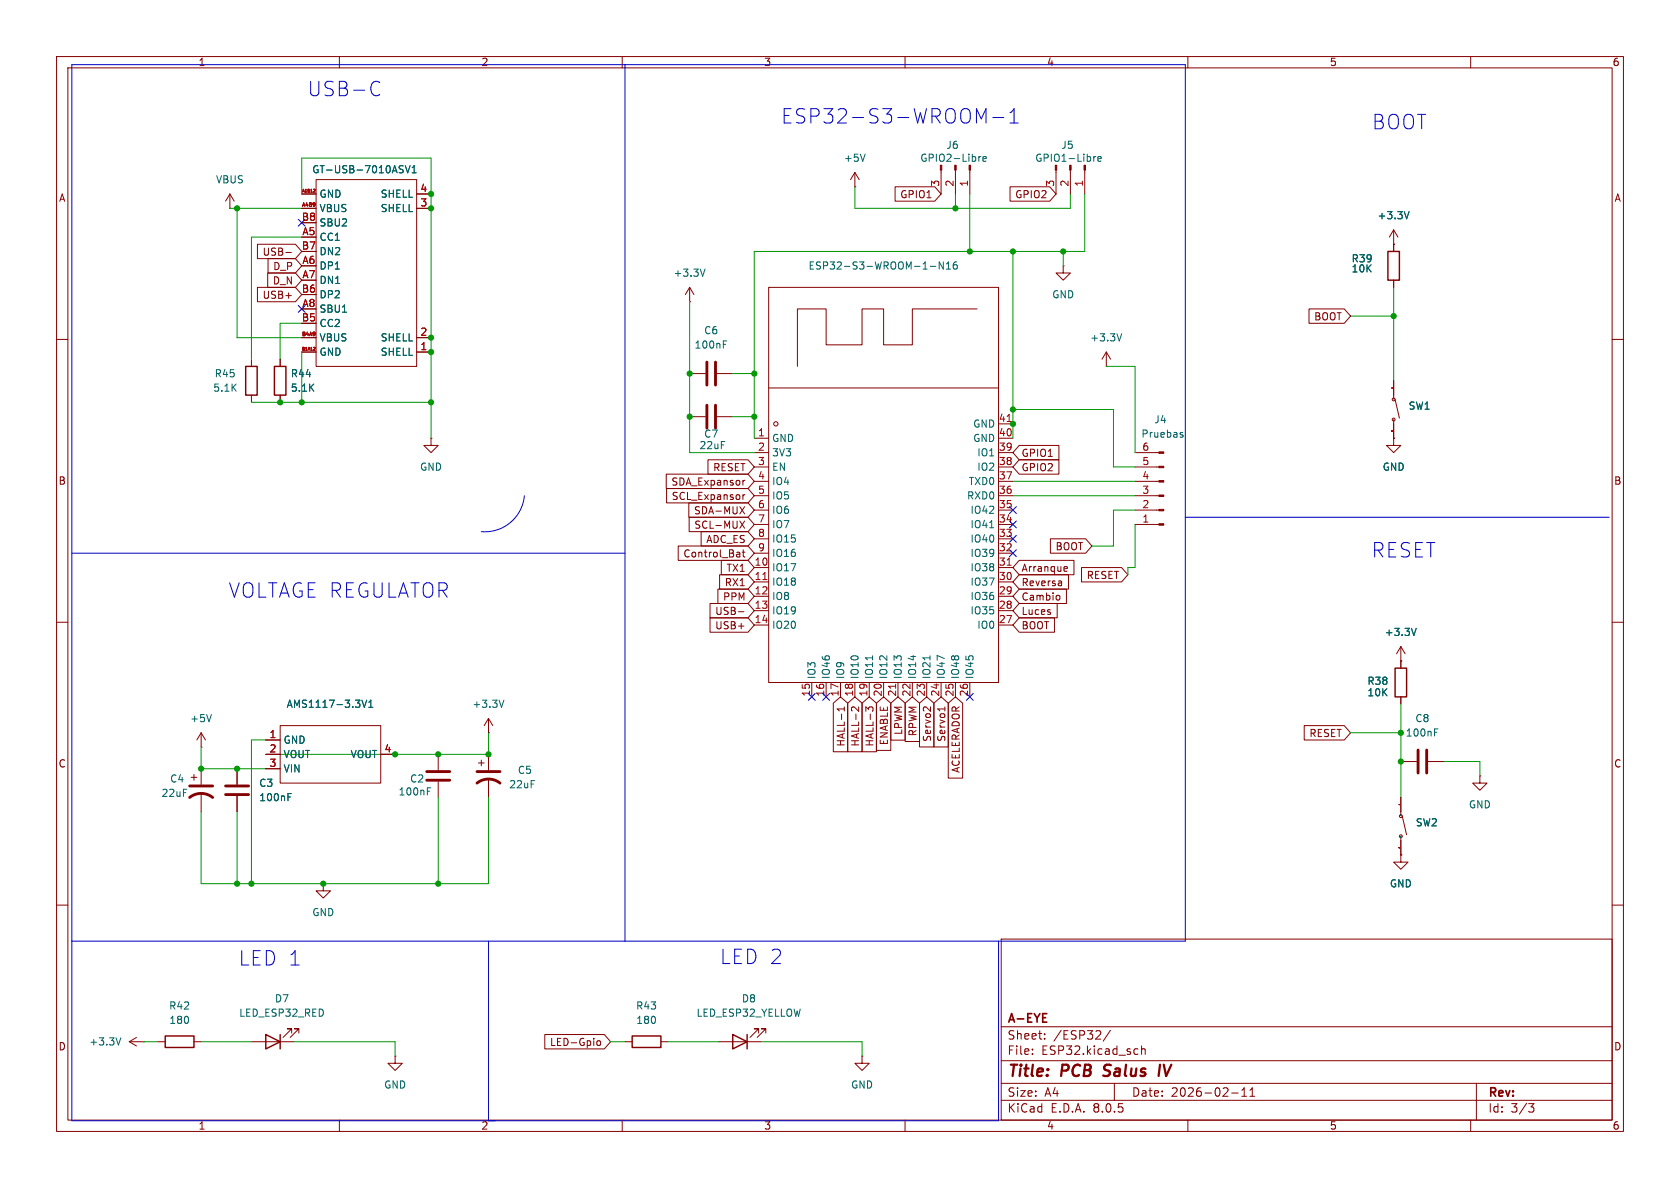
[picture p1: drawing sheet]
<svg xmlns="http://www.w3.org/2000/svg" width="297mm" height="210mm" viewBox="0 0 297 210" stroke-linecap="round" stroke-linejoin="round" font-family="sans-serif">
<g fill="none" stroke="#840000" stroke-width=".18">
<path d="M10 10h277v190h-277zM12 12h273v186h-273zM60 10v2M110 10v2M160 10v2M210 10v2M260 10v2M40.6 36.8h.1M40.6 34.3l-.7 1.3M40.6 34.3v2.5M40.6 34.3l.8 1.3M53.3 36.8h2.6"/>
<path d="M53.3 34.3h2.6M55.9 31.8h17.8v33h-17.8zM73.7 36.8h2.5M73.7 34.3h2.5M151.1 33h.1M151.1 30.5l-.7 1.3M151.1 30.5v2.5M151.1 30.5l.8 1.3M158.2 33h7.1l1.1 1.3-1.1 1.3h-7.1zM166.4 30.1v4.2M168.9 30.1v4.2M171.4 30.1v4.2"/>
<path d="M178.6 33h7l1.1 1.3-1.1 1.3h-7zM186.7 30.1v4.2M189.2 30.1v4.2M191.8 30.1v4.2M10 60h2M45.5 50.8h6.7l1.1 1.3-1.1 1.2h-6.7zM45.5 43.2h6.7l1.1 1.3-1.1 1.2h-6.7zM47.3 48.3h4.9l1.1 1.2-1.1 1.3h-4.9zM47.4 45.7h4.8l1.1 1.3-1.1 1.3h-4.8zM50.5 44.6h1M53.3 59.7h2.6M73.7 59.7h2.5"/>
<path d="M121.9 53.3h.1M121.9 50.8l-.7 1.3M121.9 50.8v2.5M121.9 50.8l.8 1.3M135.9 50.8h40.6v69.9h-40.6zM172.7 54.6h-11.4v6.4h-5.1v-6.4h-3.8v6.4h-6.4v-6.4h-5v10.2M188 47v1.3h1.2l-1.2 1.2-1.3-1.2h1.3M188 47h.1M231.4 54.6h6.2l1.2 1.3-1.2 1.3h-6.2zM246.4 43.2h.1M246.4 40.6v3.9M246.4 49.5v1.3"/>
<path d="M246.4 40.6l-.8 1.3M246.4 40.6l.7 1.3M285 60h2M44.4 63.5v1.3M44.4 69.9v1.2M49.5 63.5v1.3M49.5 69.9v1.2M53.3 62.2h2.6M73.7 62.2h2.5M76.2 77.5v1.2h1.3l-1.3 1.3-1.3-1.3h1.3M76.2 77.5h.1M121.9 73.7h2.8"/>
<path d="M121.9 66h2.8M126.7 73.7h2.8M126.7 66h2.8M133.3 77.5h2.6M135.9 68.6h40.6M176.5 77.5h2.6M176.5 74.9h2.6M180.2 78.7h7v2.6h-7l-1.1-1.3zM195.6 64.8h.1M195.6 62.2l-.8 1.3M195.6 62.2v2.6M195.6 62.2l.7 1.3"/>
<path d="M246.4 77.5v1.2h1.2l-1.2 1.3-1.3-1.3h1.3M246.4 77.5h.1M246.4 67.3v3.1M246.4 74.4v3.1M246.6 70.6l.8 3.3M117.8 83.8h14.4l1.1 1.3-1.1 1.3h-14.4zM117.8 86.4h14.4l1.1 1.2-1.1 1.3h-14.4zM119.9 96.5h12.3l1.1 1.3-1.1 1.3h-12.3zM121.8 88.9h10.4l1.1 1.3-1.1 1.2h-10.4zM121.8 91.4h10.4l1.1 1.3-1.1 1.3h-10.4zM123.9 94h8.3l1.1 1.3-1.1 1.2h-8.3zM125.2 81.3h7l1.1 1.3-1.1 1.2h-7z"/>
<path d="M127.5 99.1h4.7l1.1 1.2-1.1 1.3h-4.7zM130.6 97.6l.2 .2v.7M130.8 89.6l.8 1.2M130.8 98.4l-.4 .1M130.8 97.9l-.4 .1M130.8 92.1l.8 1.3M131.2 97.6h.5M131.3 84.9v.9M131.3 87.5v.8M131.4 97.2v1.1l.3 .2M131.6 89.6l-.8 1.2M131.6 92.1l-.8 1.3"/>
<path d="M131.7 84.9l-.4 .3M131.7 87.5l-.4 .2M133.3 80h2.6M133.3 82.6h2.6M133.3 85.1h2.6M133.3 87.6h2.6M133.3 90.2h2.6M133.3 92.7h2.6M133.3 97.8h2.6M133.3 95.3h2.6M176.5 80h2.6M176.5 82.6h2.6"/>
<path d="M176.5 85.1h2.6M176.5 87.6h2.6M176.5 90.2h2.6M176.5 92.7h2.6M176.5 97.8h2.6M176.5 95.3h2.6M180.2 81.3h7v2.5h-7l-1.1-1.2zM180.2 99.1h9.7v2.5h-9.7l-1.1-1.3zM185.7 95.2h6.2l1.1 1.3-1.1 1.3h-6.2zM200.7 80h4.2M200.7 82.6h4.2M200.7 85.1h4.2"/>
<path d="M200.7 87.6h4.2M200.7 90.2h4.2M200.7 92.7h4.2M10 110h2M125.5 109.2h6.7l1.1 1.3-1.1 1.3h-6.7zM125.5 106.7h6.7l1.1 1.3-1.1 1.2h-6.7zM126.9 104.1h5.3l1.1 1.3-1.1 1.3h-5.3zM127.2 101.6h5l1.1 1.3-1.1 1.2h-5zM130.6 108.1h.9M133.3 100.3h2.6M133.3 102.9h2.6M133.3 105.4h2.6"/>
<path d="M133.3 108h2.6M133.3 110.5h2.6M176.5 100.3h2.6M176.5 102.9h2.6M176.5 105.4h2.6M176.5 108h2.6M176.5 110.5h2.6M180.2 109.2h6.2v2.6h-6.2l-1.1-1.3zM180.2 104.1h8.3v2.6h-8.3l-1.1-1.3zM180.2 101.6h8.7v2.5h-8.7l-1.1-1.2zM180.2 106.7h6.7v2.5h-6.7l-1.1-1.2zM187.1 105.2l.3 .3v.3l-.3 .3"/>
<path d="M187.6 102.8l.1 .7M187.7 103.5h-.1M187.7 103l-.1 .1M188.3 100.2h.3l.1 .3-.6 .1M188.6 100.9l-.3 .1M191.2 100.3h7.1l1.1 1.3-1.1 1.3h-7.1zM247.6 116.8h.1M247.6 114.3l-.7 1.3M247.6 114.3v3.8M247.6 114.3l.8 1.3M285 110h2M33.8 137.4h1"/>
<path d="M34.3 136.9v1M35.6 132.1h.1M35.6 129.5v2.6M35.6 135.9v2.8M35.6 129.5l-.8 1.3M35.6 129.5l.7 1.3M41.9 135.9v2.8M47 130.8h2.5M47 133.4h2.5M47 135.9h2.5M49.5 128.3h17.8v10.1h-17.8zM67.3 133.4h2.5"/>
<path d="M77.5 133.4v2.7M77.5 138.2v2.8M84.6 134.9h1M85.1 134.4v1M86.4 129.5h.1M86.4 127l-.8 1.3M86.4 127v2.5M86.4 133.4v2.7M86.4 137.7v3.3M86.4 127l.7 1.3M143.5 120.7v2.5M146 120.7v2.5"/>
<path d="M147.3 124.3l1.3-1.1 1.3 1.1v8.6h-2.6zM148.6 120.7v2.5M149.3 125.3h-1.3l.4 .4M149.3 125v.7M149.9 124.3l1.2-1.1 1.3 1.1v8.6h-2.5zM151.1 120.7v2.5M151.8 125v.7l-.9-.7-.4 .2 .1 .4M152.4 124.3l1.3-1.1 1.2 1.1v8.6h-2.5zM153.7 120.7v2.5M154.3 125.6v-.4l-.2-.2h-.4l-.1 .4-.5-.4v.7M154.9 124.3l1.3-1.1 1.3 1.1v8.4h-2.6zM156.2 120.7v2.5"/>
<path d="M157.5 124.3l1.2-1.1 1.3 1.1v6.5h-2.5zM158.7 120.7v2.5M160 124.3l1.3-1.1 1.3 1.1v6.8h-2.6zM161.3 120.7v2.5M162.6 124.3l1.2-1.1 1.3 1.1v7.7h-2.5zM163.8 120.7v2.5M164.5 125v.7l-.7-.7h-.3l-.3 .2M165.1 124.3l1.3-1.1 1.2 1.1v7.7h-2.5zM166.4 120.7v2.5M167 125v.7M167 125.3h-1.2l.2 .1M167.6 124.3l1.3-1.1 1.3 1.1v13.2h-2.6z"/>
<path d="M168.9 120.7v2.5M171.4 120.7v2.5M230.6 128.3h7l1.2 1.2-1.2 1.3h-7zM247.6 134.6h2.8M247.6 123.2v1.3M252.5 134.6h2.8M261.6 137.2v1.2h1.3l-1.3 1.3-1.3-1.3h1.3M261.6 137.2h.1M10 160h2M35.6 140.2v3.3M41.9 140.7v2.8M57.1 156.2v1.3h1.3l-1.3 1.3-1.2-1.3h1.2"/>
<path d="M57.1 156.2h.1M247.6 151.1v1.3h1.3l-1.3 1.3-1.2-1.3h1.2M247.6 151.1h.1M247.6 141v3M247.6 148.1v3M247.9 144.3l.8 3.3M285 160h2M177 166h108v32h-108zM22.9 184.2h2.5M22.9 184.2l1.2 .7M24.1 183.4l-1.2 .8M25.4 184.2h.1"/>
<path d="M27.9 184.2h1.3M34.3 184.2h1.3M44.4 184.2h7.7M51.6 182.6v-.7h-.8h.8l-1.6 1.5M52.8 182.6v-.7h-.7h.7l-1.5 1.5M60 198v2M69.8 186.7v1.3h1.3l-1.3 1.2-1.2-1.2h1.2M69.8 186.7h.1M96.3 182.9h10.5l1.1 1.3-1.1 1.2h-10.5zM105.6 184.1l.2-.1 .3 .1 .1 .5-.1 .2h-.3l-.2-.1zM110 198v2M110.5 184.2h1.3"/>
<path d="M116.8 184.2h1.3M127 184.2h7.6M134.1 182.6v-.7h-.8h.8l-1.5 1.5M135.4 182.6v-.7h-.8h.8l-1.5 1.5M152.4 186.7v1.3h1.3l-1.3 1.2-1.3-1.2h1.3M152.4 186.7h.1M160 198v2M177 194.5h108M177 191.5h108M177 187.5h108M177 181.5h108M182.5 186.3v.1"/>
<path d="M182.5 185.5v.1M184.7 183.6v.1M184.7 182.8v.1M196.3 182.1l-1.3 2M197 191.5v3M201 185.4l.2 .1M201.2 186.3l-.2 .1M201.8 184.9v1.5M201.8 185.5l.2-.1 .4 .1 .1 .9M210 198v2M217.7 193.2h1.2M219.5 193.8h.9"/>
<path d="M219.5 192.7l.5-.4v1.5M221 193.8h.8M221 192.7l.4-.4v1.5M260 198v2M261 191.5v6.5M270.2 195.1h1l-.5 .6 .4 .1 .1 .5-.3 .3h-.4"/>
<circle cx="137.2" cy="74.9" r=".38"/>
<circle cx="246.4" cy="70.6" r=".25"/>
<circle cx="246.4" cy="74.2" r=".25"/>
<circle cx="247.6" cy="147.8" r=".25"/>
<circle cx="247.6" cy="144.3" r=".25"/>
</g>
<path d="M195 190.1l.3 .1M195.3 188.4l-.1 .4 .1 .2M205.1 188.2l-.3 2" fill="none" stroke="#840000" stroke-width=".4"/>
<path d="M184.3 179.2h.8M184.3 180.7h.8" fill="none" stroke="#840000" stroke-width=".3"/>
<g fill="none" stroke="#840000" stroke-width=".51">
<path d="M125 64v4.1M125 71.6v4.1M126.5 64v4.1M126.5 71.6v4.1M33.5 138.9h4.1M39.9 138.9h4M75.4 136.4h4.1M75.4 137.9h4.1M84.3 138.4a3.3 3.3 0 0 1 4.1 0M84.3 136.4h4.1M250.7 132.6v4.1M252.2 132.6v4.1"/>
<path d="M33.5 141a3.3 3.3 0 0 1 4.1 0M39.9 140.5h4"/>
</g>
<g fill="none" stroke="#006464" stroke-width=".18">
<path d="M70.8 29.3h.5M71 29.9l.3 .3-.3 .4M71.7 29.3l.4 1.3 .4-1.3M72.9 29.6l.3-.3v1.3M72.9 30.6h.7M152.9 27.2l-.4 1.3M173.4 27.7l-.4 .2M173.8 28.1l.6-.1-.1-.3h-.4l-.1 .2v.6h.5M193.7 27.7l-.3 .2M194.1 28.1l.6-.1-.1-.3h-.3l-.2 .2v.6h.5M249.1 37.4l-.4 1.3M124.6 47.6l-.4 1.2"/>
<path d="M164.5 47.1h.9M166.8 46.3v1.3l-.8-1.3v1.3M167.3 47.6h.7M167.3 46.7l.4-.4v1.3M169.1 46.3l-.3 .1a.85 .85 0 0 0 0 1.2l.4-.2v-.4l-.2-.2h-.4l-.1 .2M198.3 59l-.4 1.3M127.9 60.9h.4M127.9 60.3h.6M208.8 76.9h.3l.1 .2-.2 .2h-.3M208.8 76.4l.3 .1M246.4 74.3h.1M246.4 70.5h.1"/>
<path d="M175 93.3h.7M154.2 115.9v.8M164.4 115.9v.8M250.4 111.1l-.5 1.2M37.4 126.3l-.4 1.3M64 123.8l.4 1.2 .4-1.2M65.2 125h.7M65.2 124.1l.4-.3v1.2M75.5 139.9h.5M75.5 139.3h.7M89.1 123.8l-.4 1.2M253.6 129.5h.4"/>
<path d="M253.6 128.8h.6M50.9 140.9h.4M50.9 140.3h.6M247.7 144.1h.1M247.7 148h.1M21.4 183.5l-.5 1.2"/>
</g>
<path d="M245.4 44.5h2v5h-2zM43.4 64.8h2.1v5.1h-2.1zM48.5 64.8h2v5.1h-2zM246.6 118.1h2.1v5.1h-2.1zM29.2 183.1h5.1v2.1h-5.1zM47 182.9l2.5 1.3-2.5 1.2zM49.5 182.9v2.5M111.8 183.1h5v2.1h-5zM129.5 182.9l2.6 1.3-2.6 1.2zM132.1 182.9v2.5" fill="none" stroke="#840000" stroke-width=".25"/>
<g fill="#840000" stroke="#840000" stroke-width=".18">
<path d="M204.9 79.9h.8v.2h-.8z"/>
<path d="M204.9 82.4h.8v.3h-.8z"/>
<path d="M204.9 85h.8v.2h-.8z"/>
<path d="M204.9 87.5h.8v.3h-.8z"/>
<path d="M204.9 90h.8v.3h-.8z"/>
<path d="M204.9 92.6h.8v.2h-.8z"/>
<path d="M166.2 29.2h.3v.9h-.3z"/>
<path d="M168.8 29.2h.2v.9h-.2z"/>
<path d="M171.3 29.2h.3v.9h-.3z"/>
<path d="M186.6 29.2h.2v.9h-.2z"/>
<path d="M189.1 29.2h.3v.9h-.3z"/>
<path d="M191.6 29.2h.3v.9h-.3z"/>
</g>
<path d="M55.5 33.5l.2 .1-.3 .4h.3M55.5 61.4l.2 .1-.3 .4h.3M178 74.5h.8M246.1 68.6h.1M246.1 76.2h.1M178 99.9h.8M134.9 102.5h.7M158.3 121v.7M247.4 142.2h.1M247.4 149.9h.1" fill="none" stroke="#a90000" stroke-width=".18"/>
<path d="M66.4 14.4l.7 .2M67.1 16.7l-.7 .2M110.5 11.4v155M178.6 19.9l.7-.7v2.5M173.5 21l.8-1.8v2.5M175.5 20.8h2M178.6 21.7h1.4M12.7 97.8h97.8M92.7 87.6a7 7 0 0 1-7.6 6.4M209.5 91.4h75M12.7 166.4h196.8v-155h-196.8v186.7h163.8v-31.7M86.4 166.4v31.7" fill="none" stroke="#0000c2" stroke-width=".18"/>
<g fill="none" stroke="#009600" stroke-width=".18">
<path d="M40.6 36.8h12.7M41.9 36.8v22.9h11.4M53.3 34.3v-6.4h22.9v49.6M151.1 33v3.8h38.1v-2.5M168.9 34.3v2.5M171.4 34.3v10.2M191.8 34.3v10.2h-58.5v33M53.3 57.2h-3.8v6.3M53.3 41.9h-8.9v21.6M121.9 53.3v26.7h11.4M179.1 44.5v33M188 44.5v2.5"/>
<path d="M238.8 55.9h7.6M246.4 50.8v16.5M44.4 71.1h31.8M53.3 62.2v8.9M129.5 73.7h3.8M129.5 66h3.8M179.1 72.4h17.7v10.2h3.9M195.6 64.8h5.1v15.2M179.1 87.6h21.6M179.1 85.1h21.6M200.7 92.7v7.6h-1.3v1.3M200.7 90.2h-3.9v6.3h-3.8"/>
<path d="M35.6 132.1v3.8h11.4M47 130.8h-2.6v25.4M86.4 129.5v3.9h-39.4M238.8 129.5h8.8M247.6 124.5v16.5M255.3 134.6h6.3v2.6M41.9 143.5v12.7M77.5 141v15.2M86.4 141v15.2h-50.8v-12.7M25.4 184.2h2.5M35.6 184.2h8.8M52.1 184.2h17.7v2.5"/>
<path d="M107.9 184.2h2.6M118.1 184.2h8.9M134.6 184.2h17.8v2.5"/>
</g>
<g fill="none" stroke="#000084" stroke-width=".18">
<path d="M52.7 38.8l1.2 1.2M53.9 38.8l-1.2 1.2M52.7 54l1.2 1.2M53.9 54l-1.2 1.2M178.5 97.2l1.2 1.2M178.5 89.6l1.2 1.2M178.5 92.1l1.2 1.2M178.5 94.6l1.2 1.3M179.7 97.2l-1.2 1.2M179.7 89.6l-1.2 1.2M179.7 92.1l-1.2 1.2M179.7 94.6l-1.2 1.3"/>
<path d="M142.9 122.6l1.2 1.2M144.1 122.6l-1.2 1.2M145.4 122.6l1.3 1.2M146.7 122.6l-1.3 1.2M170.8 122.6l1.3 1.2M172.1 122.6l-1.3 1.2"/>
</g>
<g fill="#009600" stroke="#009600" stroke-width=".18">
<circle cx="77.5" cy="156.2" r=".46"/>
<circle cx="57.1" cy="156.2" r=".46"/>
<circle cx="41.9" cy="156.2" r=".46"/>
<circle cx="44.4" cy="156.2" r=".46"/>
<circle cx="86.4" cy="133.4" r=".46"/>
<circle cx="121.9" cy="73.7" r=".46"/>
<circle cx="133.3" cy="73.7" r=".46"/>
<circle cx="247.6" cy="134.6" r=".46"/>
<circle cx="247.6" cy="129.5" r=".46"/>
<circle cx="41.9" cy="135.9" r=".46"/>
<circle cx="41.9" cy="36.8" r=".46"/>
<circle cx="35.6" cy="135.9" r=".46"/>
<circle cx="53.3" cy="71.1" r=".46"/>
<circle cx="49.5" cy="71.1" r=".46"/>
<circle cx="76.2" cy="34.3" r=".46"/>
<circle cx="76.2" cy="36.8" r=".46"/>
<circle cx="76.2" cy="59.7" r=".46"/>
<circle cx="76.2" cy="62.2" r=".46"/>
<circle cx="76.2" cy="71.1" r=".46"/>
<circle cx="188" cy="44.5" r=".46"/>
<circle cx="171.4" cy="44.5" r=".46"/>
<circle cx="179.1" cy="72.4" r=".46"/>
<circle cx="179.1" cy="44.5" r=".46"/>
<circle cx="179.1" cy="74.9" r=".46"/>
<circle cx="121.9" cy="66" r=".46"/>
<circle cx="168.9" cy="36.8" r=".46"/>
<circle cx="133.3" cy="66" r=".46"/>
<circle cx="69.8" cy="133.4" r=".46"/>
<circle cx="77.5" cy="133.4" r=".46"/>
<circle cx="246.4" cy="55.9" r=".46"/>
</g>
<g font-size="3.5" fill="#0000c2">
<text x="54.3" y="17.3">USB-C</text>
<text x="138.1" y="22.1">ESP32-S3-WROOM-1</text>
<text x="242.5" y="23.1">BOOT</text>
<text x="242.4" y="98.8">RESET</text>
<text x="40.4" y="105.9">VOLTAGE REGULATOR</text>
<text x="42.2" y="170.9">LED 1</text>
<text x="127.2" y="170.7">LED 2</text>
</g>
<g font-size="2.8" fill="#840000">
<text x="178" y="190.9">Title:</text>
<text x="187.7" y="190.9">PCB</text>
<text x="196" y="190.9">Salus</text>
<text x="206.5" y="190.9">IV</text>
</g>
<g font-size="2.1" fill="#840000">
<text x="178" y="184">Sheet:</text>
<text x="178" y="181.2">A-EYE</text>
<text x="186.2" y="184">/ESP32/</text>
<text x="178" y="186.7">File:</text>
<text x="184.1" y="186.7">ESP32.kicad_sch</text>
<text x="178" y="196.9">KiCad</text>
<text x="178" y="194.1">Size:</text>
<text x="184.7" y="194.1">A4</text>
<text x="185.7" y="196.9">E.D.A.</text>
<text x="193.3" y="196.9">8.0.5</text>
<text x="200" y="194.1">Date:</text>
<text x="207" y="194.1">2026-02-11</text>
<text x="263" y="194.3">Rev:</text>
<text x="263" y="196.9">Id:</text>
<text x="267.1" y="196.9">3/3</text>
</g>
<g font-size="1.8" fill="#840000">
<text x="35" y="11.9">1</text>
<text x="85" y="11.9">2</text>
<text x="135" y="11.9">3</text>
<text x="185" y="11.9">4</text>
<text x="235" y="11.9">5</text>
<text x="285" y="11.9">6</text>
<text x="10.3" y="35.9">A</text>
<text x="159.1" y="35.2">GPIO1</text>
<text x="179.4" y="35.2">GPIO2</text>
<text x="285.3" y="35.9">A</text>
<text x="46.3" y="45.4">USB-</text>
<text x="48.2" y="47.9">D_P</text>
<text x="46.3" y="53">USB+</text>
<text x="48.1" y="50.5">D_N</text>
<text x="232.2" y="56.8">BOOT</text>
<text x="126" y="83.5">RESET</text>
<text x="180.5" y="83.5">GPIO2</text>
<text x="180.5" y="81">GPIO1</text>
<text x="10.3" y="85.9">B</text>
<text x="118.6" y="86">SDA_Expansor</text>
<text x="118.7" y="88.6">SCL_Expansor</text>
<text x="285.3" y="85.9">B</text>
<text x="122.6" y="91.1">SDA-MUX</text>
<text x="122.6" y="93.7">SCL-MUX</text>
<text x="120.7" y="98.7">Control_Bat</text>
<text x="124.8" y="96.2">ADC_ES</text>
<text x="128.3" y="101.3">TX1</text>
<text x="180.5" y="101.3">Arranque</text>
<text x="186.5" y="97.5">BOOT</text>
<text x="127.7" y="106.4">PPM</text>
<text x="128" y="103.8">RX1</text>
<text x="180.5" y="106.4">Cambio</text>
<text x="180.5" y="103.8">Reversa</text>
<text x="192" y="102.6">RESET</text>
<text x="126.3" y="111.4">USB+</text>
<text x="126.3" y="108.9">USB-</text>
<text x="180.5" y="111.4">BOOT</text>
<text x="180.5" y="108.9">Luces</text>
<text x="157.2" y="131.8" transform="rotate(-90 157.2 131.8)">ENABLE</text>
<text x="159.7" y="130" transform="rotate(-90 159.7 130)">LPWM</text>
<text x="162.2" y="130.3" transform="rotate(-90 162.2 130.3)">RPWM</text>
<text x="164.8" y="131.2" transform="rotate(-90 164.8 131.2)">Servo2</text>
<text x="167.3" y="131.2" transform="rotate(-90 167.3 131.2)">Servo1</text>
<text x="231.4" y="130.5">RESET</text>
<text x="10.3" y="135.9">C</text>
<text x="149.5" y="132.1" transform="rotate(-90 149.5 132.1)">HALL-1</text>
<text x="152.1" y="132.1" transform="rotate(-90 152.1 132.1)">HALL-2</text>
<text x="154.6" y="132.1" transform="rotate(-90 154.6 132.1)">HALL-3</text>
<text x="169.9" y="136.7" transform="rotate(-90 169.9 136.7)">ACELERADOR</text>
<text x="285.3" y="135.9">C</text>
<text x="10.3" y="185.9">D</text>
<text x="97.1" y="185.1">LED-Gpio</text>
<text x="285.3" y="185.9">D</text>
<text x="35" y="199.9">1</text>
<text x="85" y="199.9">2</text>
<text x="135" y="199.9">3</text>
<text x="185" y="199.9">4</text>
<text x="235" y="199.9">5</text>
<text x="285" y="199.9">6</text>
</g>
<g font-size="1.8" fill="#006464">
<text x="149.1" y="28.8">+5V</text>
<text x="162.6" y="28.8">GPIO2-Libre</text>
<text x="167.2" y="26.5">J6</text>
<text x="182.9" y="28.8">GPIO1-Libre</text>
<text x="187.5" y="26.5">J5</text>
<text x="38.1" y="32.6">VBUS</text>
<text x="55.1" y="30.8">GT-USB-7010ASV1</text>
<text x="56.4" y="35.2">GND</text>
<text x="67.2" y="35.2">SHELL</text>
<text x="56.4" y="37.7">VBUS</text>
<text x="56.4" y="40.2">SBU2</text>
<text x="67.2" y="37.7">SHELL</text>
<text x="243.4" y="39">+3.3V</text>
<text x="56.4" y="42.8">CC1</text>
<text x="56.4" y="47.9">DP1</text>
<text x="56.4" y="45.3">DN2</text>
<text x="142.8" y="47.9">ESP32-S3-WROOM-1-N16</text>
<text x="238.8" y="46.6">R39</text>
<text x="56.4" y="50.4">DN1</text>
<text x="56.4" y="52.9">DP2</text>
<text x="119" y="49.1">+3.3V</text>
<text x="185.9" y="52.9">GND</text>
<text x="238.8" y="48.4">10K</text>
<text x="56.4" y="55.5">SBU1</text>
<text x="56.4" y="58">CC2</text>
<text x="124.4" y="59.3">C6</text>
<text x="56.4" y="63.1">GND</text>
<text x="56.4" y="60.6">VBUS</text>
<text x="67.2" y="63.1">SHELL</text>
<text x="67.2" y="60.6">SHELL</text>
<text x="122.7" y="61.8">100nF</text>
<text x="192.6" y="60.6">+3.3V</text>
<text x="37.6" y="69.4">5.1K</text>
<text x="37.9" y="66.9">R45</text>
<text x="51.3" y="66.9">R44</text>
<text x="51.3" y="69.4">5.1K</text>
<text x="124.4" y="77.6">C7</text>
<text x="171.9" y="75.8">GND</text>
<text x="201.7" y="77.6">Pruebas</text>
<text x="204" y="75">J4</text>
<text x="248.9" y="72.6">SW1</text>
<text x="74.2" y="83.4">GND</text>
<text x="123.6" y="79.6">22uF</text>
<text x="136.4" y="78.3">GND</text>
<text x="136.4" y="80.9">3V3</text>
<text x="136.4" y="83.4">EN</text>
<text x="171.9" y="78.3">GND</text>
<text x="172.7" y="83.4">IO2</text>
<text x="172.7" y="80.9">IO1</text>
<text x="244.3" y="83.4">GND</text>
<text x="136.4" y="86">IO4</text>
<text x="136.4" y="88.5">IO5</text>
<text x="170.9" y="88.5">RXD0</text>
<text x="171.2" y="86">TXD0</text>
<text x="136.4" y="91">IO6</text>
<text x="136.4" y="93.6">IO7</text>
<text x="171.5" y="93.6">IO41</text>
<text x="171.5" y="91">IO42</text>
<text x="136.4" y="101.2">IO17</text>
<text x="136.4" y="96.1">IO15</text>
<text x="136.4" y="98.7">IO16</text>
<text x="171.5" y="101.2">IO38</text>
<text x="171.5" y="98.7">IO39</text>
<text x="171.5" y="96.1">IO40</text>
<text x="136.4" y="103.7">IO18</text>
<text x="136.4" y="106.3">IO8</text>
<text x="171.5" y="106.3">IO36</text>
<text x="171.5" y="103.7">IO37</text>
<text x="136.4" y="108.8">IO19</text>
<text x="136.4" y="111.4">IO20</text>
<text x="171.5" y="108.8">IO35</text>
<text x="172.7" y="111.4">IO0</text>
<text x="244.7" y="112.6">+3.3V</text>
<text x="50.6" y="125.3">AMS1117-3.3V1</text>
<text x="83.4" y="125.3">+3.3V</text>
<text x="144.4" y="120.1" transform="rotate(-90 144.4 120.1)">IO3</text>
<text x="146.9" y="120.1" transform="rotate(-90 146.9 120.1)">IO46</text>
<text x="149.5" y="120.1" transform="rotate(-90 149.5 120.1)">IO9</text>
<text x="152" y="120.1" transform="rotate(-90 152 120.1)">IO10</text>
<text x="154.5" y="120.1" transform="rotate(-90 154.5 120.1)">IO11</text>
<text x="157.1" y="120.1" transform="rotate(-90 157.1 120.1)">IO12</text>
<text x="159.6" y="120.1" transform="rotate(-90 159.6 120.1)">IO13</text>
<text x="162.2" y="120.1" transform="rotate(-90 162.2 120.1)">IO14</text>
<text x="164.7" y="120.1" transform="rotate(-90 164.7 120.1)">IO21</text>
<text x="167.2" y="120.1" transform="rotate(-90 167.2 120.1)">IO47</text>
<text x="169.8" y="120.1" transform="rotate(-90 169.8 120.1)">IO48</text>
<text x="172.3" y="120.1" transform="rotate(-90 172.3 120.1)">IO45</text>
<text x="241.6" y="121.3">R38</text>
<text x="241.6" y="123.3">10K</text>
<text x="33.5" y="127.9">+5V</text>
<text x="50" y="131.7">GND</text>
<text x="248.4" y="130.4">100nF</text>
<text x="250.1" y="127.9">C8</text>
<text x="50" y="134.2">VOUT</text>
<text x="50" y="136.8">VIN</text>
<text x="61.9" y="134.2">VOUT</text>
<text x="91.4" y="137">C5</text>
<text x="28.5" y="141.1">22uF</text>
<text x="30" y="138.5">C4</text>
<text x="45.7" y="139.3">C3</text>
<text x="45.7" y="141.8">100nF</text>
<text x="70.4" y="140.8">100nF</text>
<text x="72.4" y="138.5">C2</text>
<text x="89.9" y="139.5">22uF</text>
<text x="259.6" y="143.1">GND</text>
<text x="250.2" y="146.3">SW2</text>
<text x="245.6" y="157.1">GND</text>
<text x="55.1" y="162.2">GND</text>
<text x="29.8" y="178.7">R42</text>
<text x="42.2" y="179.9">LED_ESP32_RED</text>
<text x="48.5" y="177.4">D7</text>
<text x="112.4" y="178.7">R43</text>
<text x="123" y="179.9">LED_ESP32_YELLOW</text>
<text x="131.1" y="177.4">D8</text>
<text x="15.7" y="185">+3.3V</text>
<text x="29.8" y="181.2">180</text>
<text x="112.4" y="181.2">180</text>
<text x="67.8" y="192.6">GND</text>
<text x="150.4" y="192.6">GND</text>
</g>
<g font-size="1.8" fill="#a90000">
<text x="74.2" y="34">4</text>
<text x="166.1" y="33.1" transform="rotate(-90 166.1 33.1)">3</text>
<text x="168.7" y="33.1" transform="rotate(-90 168.7 33.1)">2</text>
<text x="171.2" y="33.1" transform="rotate(-90 171.2 33.1)">1</text>
<text x="186.4" y="33.1" transform="rotate(-90 186.4 33.1)">3</text>
<text x="189" y="33.1" transform="rotate(-90 189 33.1)">2</text>
<text x="191.5" y="33.1" transform="rotate(-90 191.5 33.1)">1</text>
<text x="53.3" y="39.1">B8</text>
<text x="53.4" y="41.7">A5</text>
<text x="74.2" y="36.6">3</text>
<text x="53.3" y="44.2">B7</text>
<text x="53.4" y="46.7">A6</text>
<text x="53.3" y="51.8">B6</text>
<text x="53.4" y="49.3">A7</text>
<text x="53.3" y="56.9">B5</text>
<text x="53.4" y="54.4">A8</text>
<text x="74.2" y="59.4">2</text>
<text x="74.2" y="62">1</text>
<text x="133.9" y="77.2">1</text>
<text x="176.5" y="77.2">40</text>
<text x="176.5" y="74.7">41</text>
<text x="133.9" y="79.8">2</text>
<text x="133.9" y="82.3">3</text>
<text x="176.5" y="82.3">38</text>
<text x="176.5" y="79.8">39</text>
<text x="201.9" y="82.3">5</text>
<text x="201.9" y="79.8">6</text>
<text x="133.9" y="84.8">4</text>
<text x="133.9" y="87.4">5</text>
<text x="133.9" y="89.9">6</text>
<text x="176.5" y="89.9">35</text>
<text x="176.5" y="87.4">36</text>
<text x="176.5" y="84.8">37</text>
<text x="201.9" y="89.9">2</text>
<text x="201.9" y="87.4">3</text>
<text x="201.9" y="84.8">4</text>
<text x="133.9" y="92.5">7</text>
<text x="133.9" y="95">8</text>
<text x="176.5" y="95">33</text>
<text x="176.5" y="92.5">34</text>
<text x="201.9" y="92.5">1</text>
<text x="133.3" y="100.1">10</text>
<text x="133.9" y="97.5">9</text>
<text x="176.5" y="100.1">31</text>
<text x="176.5" y="97.5">32</text>
<text x="133.3" y="102.6">11</text>
<text x="133.3" y="105.2">12</text>
<text x="133.3" y="107.7">13</text>
<text x="176.5" y="107.7">28</text>
<text x="176.5" y="105.2">29</text>
<text x="176.5" y="102.6">30</text>
<text x="133.3" y="110.2">14</text>
<text x="176.5" y="110.2">27</text>
<text x="143.3" y="123.2" transform="rotate(-90 143.3 123.2)">15</text>
<text x="145.8" y="123.2" transform="rotate(-90 145.8 123.2)">16</text>
<text x="148.3" y="123.2" transform="rotate(-90 148.3 123.2)">17</text>
<text x="150.9" y="123.2" transform="rotate(-90 150.9 123.2)">18</text>
<text x="153.4" y="123.2" transform="rotate(-90 153.4 123.2)">19</text>
<text x="156" y="123.2" transform="rotate(-90 156 123.2)">20</text>
<text x="158.5" y="123.2" transform="rotate(-90 158.5 123.2)">21</text>
<text x="161" y="123.2" transform="rotate(-90 161 123.2)">22</text>
<text x="163.6" y="123.2" transform="rotate(-90 163.6 123.2)">23</text>
<text x="166.1" y="123.2" transform="rotate(-90 166.1 123.2)">24</text>
<text x="168.7" y="123.2" transform="rotate(-90 168.7 123.2)">25</text>
<text x="171.2" y="123.2" transform="rotate(-90 171.2 123.2)">26</text>
<text x="47.6" y="130.6">1</text>
<text x="47.6" y="133.1">2</text>
<text x="47.6" y="135.6">3</text>
<text x="67.9" y="133.1">4</text>
</g>
<g font-size=".9" fill="#a90000">
<text x="53.3" y="36.6">A4B9</text>
<text x="53.3" y="59.4">B4A9</text>
</g>
<g font-size=".7" fill="#a90000">
<text x="53.2" y="34">A1B12</text>
<text x="53.2" y="62">B1A12</text>
</g>
</svg>
